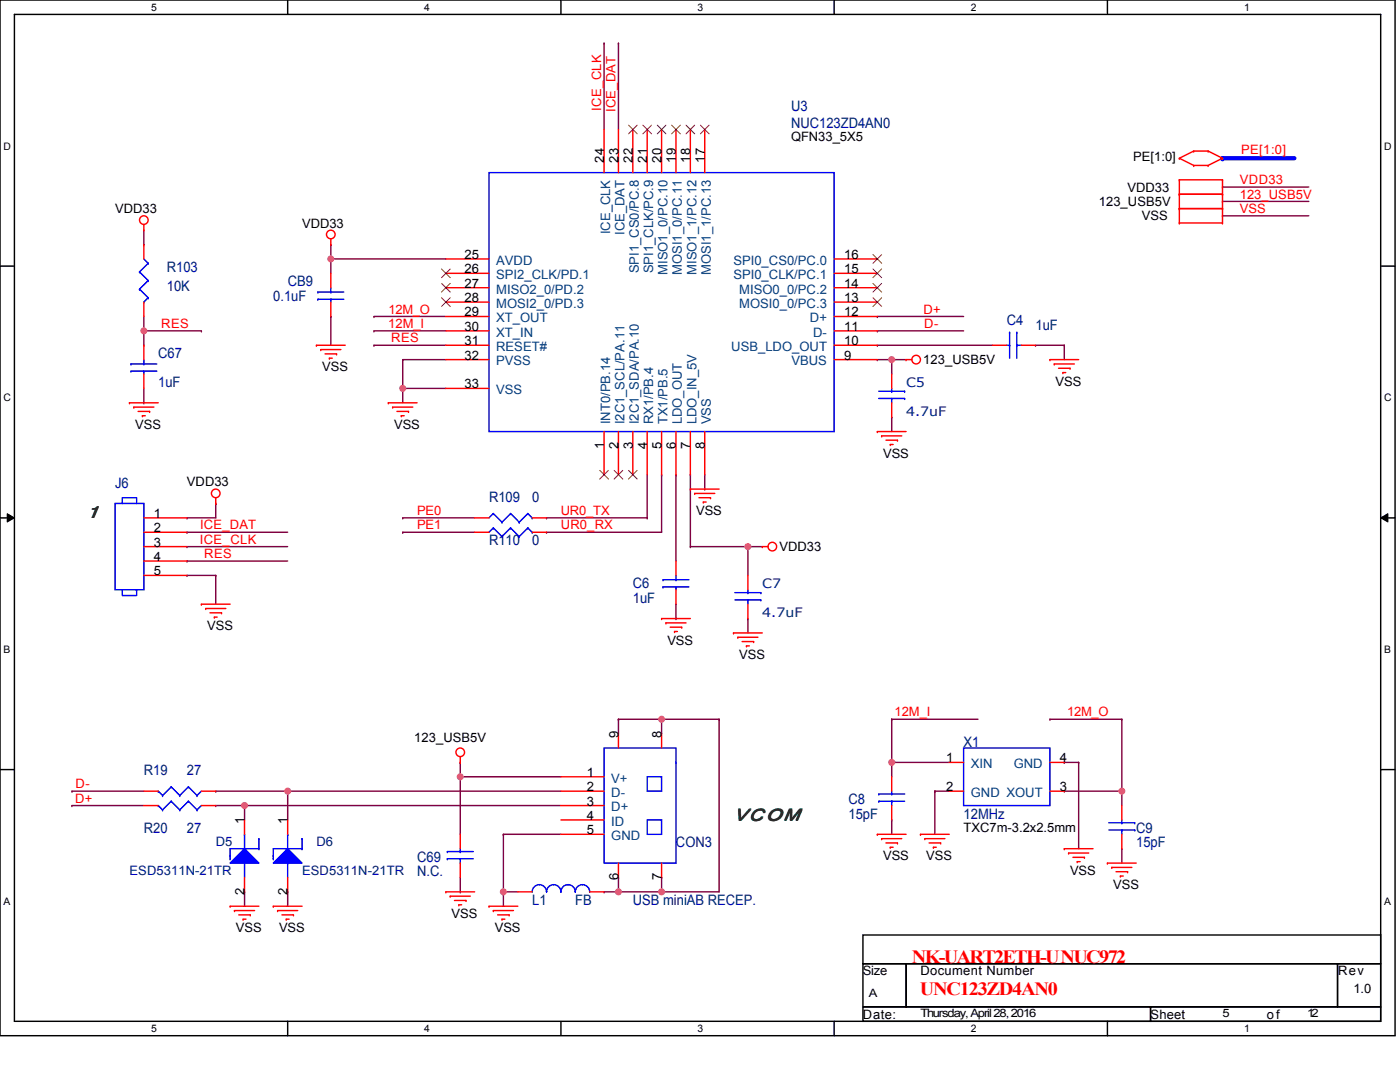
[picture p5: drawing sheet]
<svg xmlns="http://www.w3.org/2000/svg" width="279mm" height="216mm" viewBox="0 0 279 216" stroke-linecap="round" stroke-linejoin="round" font-family="sans-serif">
<path d="M0 0h278.4v206.7h-278.4zM2.9 2.9h272.6v200.9h-272.6z" fill="none" stroke="#000" stroke-width=".29"/>
<g fill="#fff">
<path d="M30.1 .3h1.2v2.3h-1.2z"/>
<path d="M30.1 204.1h1.2v2.3h-1.2z"/>
</g>
<path d="M57.4 0v2.9M57.4 203.8v2.9" fill="none" stroke="#000" stroke-width=".29"/>
<g fill="#fff">
<path d="M84.7 .3h1.1v2.3h-1.1z"/>
<path d="M84.7 204.1h1.1v2.3h-1.1z"/>
</g>
<path d="M111.9 0v2.9M111.9 203.8v2.9" fill="none" stroke="#000" stroke-width=".29"/>
<g fill="#fff">
<path d="M139.2 .3h1.2v2.3h-1.2z"/>
<path d="M139.2 204.1h1.2v2.3h-1.2z"/>
</g>
<path d="M166.5 0v2.9M166.5 203.8v2.9" fill="none" stroke="#000" stroke-width=".29"/>
<g fill="#fff">
<path d="M193.7 .3h1.2v2.3h-1.2z"/>
<path d="M193.7 204.1h1.2v2.3h-1.2z"/>
</g>
<path d="M221 0v2.9M221 203.8v2.9" fill="none" stroke="#000" stroke-width=".29"/>
<g fill="#fff">
<path d="M248.3 .3h1.1v2.3h-1.1z"/>
<path d="M248.3 204.1h1.1v2.3h-1.1z"/>
<path d="M.7 28h1.5v2.3h-1.5z"/>
<path d="M276.3 28h1.4v2.3h-1.4z"/>
<path d="M.7 78.2h1.5v2.3h-1.5z"/>
<path d="M276.3 78.2h1.4v2.3h-1.4z"/>
</g>
<path d="M0 53.1h2.9M275.5 53.1h2.9" fill="none" stroke="#000" stroke-width=".29"/>
<g fill="#fff">
<path d="M.7 128.4h1.4v2.3h-1.4z"/>
<path d="M276.3 128.4h1.3v2.3h-1.3z"/>
</g>
<path d="M0 103.3h2.9M275.5 103.3h2.9" fill="none" stroke="#000" stroke-width=".29"/>
<path d="M1.4 102.5l1.5 .8-1.5 .9zM275.5 103.3l1.5-.8v1.7z" fill="#000"/>
<path d="M1.4 102.5l1.5 .8-1.5 .9zM275.5 103.3l1.5-.8v1.7z" fill="none" stroke="#000" stroke-width=".2"/>
<g fill="#fff">
<path d="M.7 178.7h1.4v2.3h-1.4z"/>
<path d="M276.3 178.7h1.3v2.3h-1.3z"/>
</g>
<path d="M0 153.6h2.9M275.5 153.6h2.9" fill="none" stroke="#000" stroke-width=".29"/>
<g fill="none" stroke="#800040" stroke-width=".29">
<path d="M120.6 8.6h.1M120.6 8.6v17.2M123.4 8.6h.1M123.4 8.6v17.2M66 51.7h.1M66 48.8h.1M66 51.7h23M66 48.8v5.7M66 63.2h.1M66 63.2v5.7M74.6 66h.1M74.6 63.2h.1"/>
<path d="M74.6 68.9h.1M74.6 63.2h14.4M74.6 66h14.4M74.6 68.9h14.4M175.1 63.2h.1M175.1 66h.1M175.1 68.9h.1M175.1 71.8h.1M175.1 63.2h17.2M175.1 66h17.2M175.1 71.8h5.7M175.1 68.9h23"/>
<path d="M178 71.8h.1M178 71.8v2.8M129.2 94.7v8.6M132 94.7h.1M132 94.7v11.5h-22.9M134.9 94.7h.1M134.9 94.7v17.2M137.8 94.7h.1M137.8 94.7v14.4M140.6 97.6h.1M140.6 94.7v2.9M178 83.2h.1"/>
<path d="M178 83.2v2.9M37.3 106.2h.1M37.3 109.1h.1M37.3 103.3h.1M37.3 106.2h20.1M37.3 109.1h20.1M43.1 100.5h.1M43.1 100.5v2.8h-5.8M80.4 103.3h.1M80.4 106.2h.1M80.4 106.2h14.3M80.4 103.3h14.3"/>
<path d="M109.1 106.2h.1M109.1 103.3h.1M109.1 103.3h20.1M129.2 103.3h.1M137.8 109.1h.1M137.8 109.1h14.3M149.3 109.1h.1M149.3 109.1v5.7M134.9 123.4h.1M134.9 120.6v2.8M149.3 123.4h.1M149.3 123.4v2.9"/>
<path d="M14.4 157.9h.1M14.4 157.9h14.3M57.4 157.9h.1M57.4 157.9h54.5M91.9 152.1h.1M91.9 155h.1M91.9 152.1v2.9M91.9 155h20M123.4 143.5h.1M123.4 143.5v2.9M123.4 143.5h20.1M132 143.5h.1"/>
<path d="M132 143.5v2.9M14.4 160.7h.1M14.4 160.7h14.3M48.8 160.7h.1M48.8 160.7h63.1M123.4 175.1h.1M123.4 175.1v2.9M132 175.1h.1M132 175.1v2.9M223.9 169.3h.1M223.9 169.3v2.9"/>
</g>
<path d="M244 31.6h14.3" fill="none" stroke="#00f" stroke-width=".86"/>
<circle cx="244" cy="31.6" r=".43" fill="#00f"/>
<g fill="none" stroke="#800040" stroke-width=".29">
<path d="M244 37.3h.1M244 37.3h17.2M28.7 48.8h.1M28.7 45.9v2.9M244 43.1h.1M244 40.2h.1M244 43.1h17.2M244 40.2h17.2M28.7 66h.1M28.7 68.9h.1M28.7 63.2v5.7M28.7 77.5v2.9"/>
<path d="M28.7 66h11.5M40.2 66h.1M80.4 71.8h.1M80.4 77.5h.1M80.4 71.8h8.6M80.4 77.5h8.6M80.4 71.8v8.6M206.7 68.9h.1M206.7 68.9h5.7M212.4 68.9h.1M212.4 68.9v2.9M28.7 80.4h.1"/>
<path d="M37.3 111.9h.1M37.3 114.8h.1M37.3 111.9h20.1M37.3 114.8h5.8M43.1 114.8h.1M43.1 114.8v5.8M43.1 157.9h.1M43.1 157.9h14.3M57.4 157.9h.1M57.4 157.9v5.7M91.9 155h.1M91.9 155v11.5"/>
<path d="M143.5 143.5h.1M143.5 143.5v34.5h-22.9M178 143.5h.1M178 152.1h.1M178 143.5h17.2M178 152.1h11.4M178 143.5v11.5M186.6 157.9h.1M186.6 157.9h2.8M186.6 157.9v8.6M209.5 143.5h.1M209.5 143.5h14.4"/>
<path d="M212.4 157.9h.1M212.4 152.1h.1M212.4 157.9h11.5M212.4 152.1h2.9M215.3 152.1h.1M215.3 152.1v17.2M223.9 143.5h.1M223.9 157.9h.1M223.9 143.5v17.2M43.1 160.7h.1M43.1 160.7h5.7M48.8 160.7h.1"/>
<path d="M48.8 178h.1M48.8 160.7v2.9M48.8 178v2.8M57.4 178h.1M57.4 178v2.8M91.9 178h.1M91.9 175.1v2.9M100.5 178h.1M100.5 166.5h.1M100.5 178h2.8M100.5 166.5v14.3M100.5 166.5h11.4"/>
<path d="M120.6 178h.1M123.4 178h.1M132 178h.1M178 163.6h.1M178 163.6v2.9"/>
</g>
<g fill="none" stroke="#f00" stroke-width=".29">
<path d="M120.6 25.8v8.6M123.4 25.8v8.6M126.3 25.8v8.6M129.2 25.8v8.6M132 25.8v8.6M134.9 25.8v8.6M137.8 25.8v8.6M140.6 25.8v8.6M235.4 31.6h.1M235.4 38.8h.1M235.4 35.9h.1M235.4 31.6l2.8 1.4"/>
<path d="M235.4 35.9h8.6M235.4 38.8h8.6M235.4 35.9v8.6M238.2 30.1h.1M238.2 33h.1M238.2 30.1l-2.8 1.5M238.2 30.1h2.9M238.2 33h2.9M241.1 30.1h.1M241.1 33h.1M241.1 30.1l2.9 1.5M244 31.6h.1"/>
<path d="M244 35.9h.1M244 38.8h.1M244 31.6l-2.9 1.4M244 35.9v8.6M28.7 45.9h.1M28.7 44.8v1.1M66 48.8h.1M66 47.7v1.1M66 54.5v2.9M89 57.4h8.6M89 54.5h8.6M89 51.7h8.6"/>
<path d="M166.5 57.4h8.6M166.5 54.5h8.6M166.5 51.7h8.6M235.4 44.5h.1M235.4 41.6h.1M235.4 41.6h8.6M235.4 44.5h8.6M244 41.6h.1M244 44.5h.1M63.2 68.9h.1M63.2 68.9h5.7M64 69.8h.1"/>
<path d="M64 69.8h4M64.9 70.6h2.3M65.7 71.5h.1M65.7 71.5h.6M66 60.3v2.9M67.2 70.6h.1M89 71.8h8.6M89 68.9h8.6M89 66h8.6M89 63.2h8.6M89 60.3h8.6M89 77.5h8.6"/>
<path d="M166.5 71.8h8.6M166.5 68.9h8.6M166.5 66h8.6M166.5 63.2h8.6M166.5 60.3h8.6M180.8 71.8h.1M180.8 71.8h1.2M198.1 68.9h2.8M203.8 68.9h2.9M209.5 71.8h.1M209.5 71.8h5.8M210.4 72.6h.1"/>
<path d="M210.4 72.6h4M211.3 73.5h2.3M212.1 74.3h.1M212.1 74.3h.6M213.6 73.5h.1M25.8 80.4h.1M25.8 80.4h5.8M26.7 81.2h.1M26.7 81.2h4M27.6 82.1h2.3M28.4 83h.1M28.4 83h.6"/>
<path d="M29.9 82.1h.1M43.1 99.3v1.2M77.5 80.4h.1M77.5 80.4h5.7M78.4 81.2h.1M78.4 81.2h4M79.2 82.1h2.3M80.1 83h.1M80.1 83h.6M81.5 82.1h.1M120.6 86.1v8.6M123.4 86.1v8.6"/>
<path d="M126.3 86.1v8.6M129.2 86.1v8.6M132 86.1v8.6M134.9 86.1v8.6M137.8 97.6h.1M137.8 97.6h5.7M137.8 86.1v8.6M138.6 98.5h.1M138.6 98.5h4.1M139.5 99.3h2.3M140.6 86.1v8.6M141.8 99.3h.1"/>
<path d="M175.1 86.1h.1M175.1 86.1h5.7M176 87h.1M176 87h4M176.8 87.8h2.3M177.7 88.7h.1M177.7 88.7h.5M179.1 87.8h.1M43.1 100.5h.1M140.4 100.2h.1M140.4 100.2h.5M152.1 109.1h.1"/>
<path d="M152.1 109.1h1.2M40.2 120.6h.1M40.2 120.6h5.7M41.1 121.4h.1M41.1 121.4h4M41.9 122.3h2.3M42.8 123.1h.1M42.8 123.1h.5M44.2 122.3h.1M132 123.4h.1M132 123.4h5.8M132.9 124.3h.1"/>
<path d="M132.9 124.3h4M133.8 125.1h2.3M134.6 126h.1M134.6 126h.6M136.1 125.1h.1M146.4 126.3h.1M146.4 126.3h5.7M147.3 127.2h.1M147.3 127.2h4M148.1 128h2.3M149 128.9h.1M149 128.9h.5"/>
<path d="M150.4 128h.1M91.9 152.1h.1M91.9 151v1.1M28.7 160.7h2.9M40.2 160.7h2.9M89 178h.1M89 178h5.7M89.8 178.8h.1M89.8 178.8h4.1M90.7 179.7h2.3M91.9 166.5v2.8M91.9 172.2v2.9"/>
<path d="M93 179.7h.1M175.1 166.5h.1M175.1 166.5h5.7M176 167.3h.1M176 167.3h4M176.8 168.2h2.3M177.7 169.1h.1M177.7 169.1h.5M179.1 168.2h.1M183.7 166.5h.1M183.7 166.5h5.7M184.6 167.3h.1"/>
<path d="M184.6 167.3h4M185.4 168.2h2.3M186.3 169.1h.1M186.3 169.1h.6M187.7 168.2h.1M212.4 169.3h.1M212.4 169.3h5.7M213.3 170.2h.1M213.3 170.2h4M214.1 171.1h2.3M215 171.9h.1M215 171.9h.6"/>
<path d="M216.4 171.1h.1M221 172.2h.1M221 172.2h5.8M221.9 173.1h.1M221.9 173.1h4M222.7 173.9h2.3M223.6 174.8h.1M223.6 174.8h.6M225 173.9h.1M45.9 180.8h.1M45.9 180.8h5.8M46.8 181.7h.1"/>
<path d="M46.8 181.7h4M47.7 182.5h2.2M48.5 183.4h.1M48.5 183.4h.6M49.9 182.5h.1M54.5 180.8h.1M54.5 180.8h5.8M55.4 181.7h.1M55.4 181.7h4M56.3 182.5h2.3M57.1 183.4h.1M57.1 183.4h.6"/>
<path d="M58.6 182.5h.1M91.6 180.5h.1M91.6 180.5h.5M97.6 180.8h.1M97.6 180.8h5.7M98.5 181.7h.1M98.5 181.7h4M99.3 182.5h2.3M100.2 183.4h.1M100.2 183.4h.5M101.6 182.5h.1"/>
<circle cx="28.7" cy="43.9" r=".86"/>
<circle cx="66" cy="46.8" r=".86"/>
<circle cx="182.8" cy="71.8" r=".86"/>
<circle cx="43.1" cy="98.5" r=".86"/>
<circle cx="154.1" cy="109.1" r=".86"/>
<circle cx="91.9" cy="150.1" r=".86"/>
</g>
<path d="M172.2 186.6h103.3v5.7h-103.3zM172.2 192.3h8.6v8.6h-8.6zM180.8 192.3h86.1v8.6h-86.1zM266.9 192.3h8.6v8.6h-8.6zM172.2 200.9h57.4v2.9h-57.4zM229.6 200.9h45.9v2.9h-45.9z" fill="none" stroke="#000" stroke-width=".29"/>
<g fill="none" stroke="#00f" stroke-width=".29">
<path d="M97.6 34.4h68.9v51.7h-68.9zM63.4 58.3h.1M63.4 59.7h.1M63.4 58.3h5.2M63.4 59.7h5.2M66 59.7h.1M66 58.3h.1M66 57.4v.9M66 59.7v.6M200.9 68.9h.6M201.5 68.9h.1M201.5 66.3h.1"/>
<path d="M201.5 66.3v5.2M202.9 66.3h.1M202.9 68.9h.1M202.9 68.9h.9M202.9 66.3v5.2M34.2 159.9h.1M34.2 159.9l1.7 1.7M34.2 159.9l-1.8 1.7M37.6 159.9h.1M37.6 159.9l1.7 1.7M37.6 159.9l-1.7 1.7M31.6 160.7h.1"/>
<path d="M31.6 160.7l.8 .9M32.4 161.6h.1M35.9 161.6h.1M39.3 161.6h.1M40.2 160.7l-.9 .9M89.3 171.4h.1M89.3 169.9h.1M89.3 171.4h5.1M89.3 169.9h5.1M91.9 169.9h.1M91.9 171.4h.1M91.9 169.3v.6"/>
<path d="M91.9 171.4v.8"/>
</g>
<g fill="none" stroke="#804000" stroke-width=".2">
<path d="M125.4 25l1.8 1.7M127.2 25l-1.8 1.7M128.3 25l1.7 1.7M130 25l-1.7 1.7M131.2 25l1.7 1.7M132.9 25l-1.7 1.7M134 25l1.8 1.7M135.8 25l-1.8 1.7M136.9 25l1.7 1.7M138.6 25l-1.7 1.7M139.8 25l1.7 1.7M141.5 25l-1.7 1.7"/>
<path d="M88.1 53.7l1.8 1.7M88.1 56.5l1.8 1.8M88.1 59.4l1.8 1.8M89.8 53.7l-1.7 1.7M89.8 56.5l-1.7 1.8M89.8 59.4l-1.7 1.8M174.2 59.4l1.8 1.8M174.2 56.5l1.8 1.8M174.2 53.7l1.8 1.7M174.2 50.8l1.8 1.7M176 59.4l-1.8 1.8M176 56.5l-1.8 1.8"/>
<path d="M176 53.7l-1.8 1.7M176 50.8l-1.8 1.7M119.7 93.9l1.7 1.7M121.4 93.9l-1.7 1.7M122.6 93.9l1.7 1.7M124.3 93.9l-1.7 1.7M125.4 93.9l1.8 1.7M127.2 93.9l-1.8 1.7"/>
</g>
<path d="M54.5 172.2l2.9-2.9 2.9 2.9z" fill="#00f"/>
<g fill="none" stroke="#00f" stroke-width=".29">
<path d="M146.7 119.7h5.1M146.7 118.3h5.1M149.3 118.3h.1M149.3 119.7h.1M149.3 117.7v.6M149.3 119.7v.9M151.8 119.7h.1M151.8 118.3h.1M54.5 172.2l2.9-2.9 2.9 2.9zM54.5 170.8h.1M54.5 171.4h.1M57.4 172.2h.1"/>
<path d="M57.4 166.5h.1M57.4 166.5v2.8M57.4 172.2v2.9M60.3 169.3h.1M60.3 167.3h.1M60.3 169.3h-5.8v2.1M60.3 167.3v2M221.3 165.6h5.2M221.3 164.2h5.2M223.9 164.2h.1M223.9 165.6h.1M223.9 163.6v.6"/>
<path d="M223.9 165.6v.9M226.5 165.6h.1M226.5 164.2h.1"/>
</g>
<path d="M149.3 114.8v2.9M149.3 120.6v2.8M57.4 163.6v2.9M57.4 175.1v2.9M223.9 160.7v2.9M223.9 166.5v2.8" fill="none" stroke="#f00" stroke-width=".29"/>
<path d="M45.9 172.2l2.9-2.9 2.9 2.9z" fill="#00f"/>
<g fill="none" stroke="#00f" stroke-width=".29">
<path d="M27.8 54.3h.1M27.8 57.7h.1M27.8 54.3l1.8 1.7M27.8 57.7l1.8 1.7M28.7 51.7l.9 .8M29.6 52.5h.1M29.6 56h.1M29.6 59.4h.1M29.6 52.5l-1.8 1.8M29.6 56l-1.8 1.7M29.6 59.4l-.9 .9M26.1 72.6h.1"/>
<path d="M26.1 74.1h.1M26.1 72.6h5.2M26.1 74.1h5.2M28.7 60.3h.1M28.7 74.1h.1M28.7 72.6h.1M28.7 71.8v.8M28.7 74.1v.5M175.4 79.5h5.1M175.4 78.1h5.1M178 78.1h.1M178 79.5h.1"/>
<path d="M178 77.5v.6M178 79.5v.9M180.5 79.5h.1M180.5 78.1h.1M23 100.5h5.7v17.2h-5.7zM24.4 100.5v-1.2h2.9v1.2M24.4 117.7v1.1h2.9v-1.1M98.5 102.5h.1M98.5 105.3h.1M98.5 102.5l-.9 .8M98.5 102.5l1.7 1.7M98.5 105.3l-.9 .9"/>
<path d="M98.5 105.3l1.7 1.8M100.2 104.2h.1M100.2 107.1h.1M101.9 102.5h.1M101.9 105.3h.1M101.9 102.5l-1.7 1.7M101.9 102.5l1.7 1.7M101.9 105.3l-1.7 1.8M101.9 105.3l1.7 1.8M103.6 104.2h.1M103.6 107.1h.1M105.3 102.5h.1"/>
<path d="M105.3 105.3h.1M105.3 102.5l-1.7 1.7M105.3 102.5l.9 .8M105.3 105.3l-1.7 1.8M105.3 105.3l.9 .9M106.2 103.3h.1M106.2 106.2h.1M132.3 115.7h.1M132.3 117.1h.1M132.3 115.7h5.2M132.3 117.1h5.2M134.9 117.1h.1"/>
<path d="M134.9 115.7h.1M134.9 114.8v.9M134.9 117.1v.6M31.6 157.9h.1M31.6 157.9l.8 .8M32.4 158.7h.1M34.2 157h.1M34.2 157l1.7 1.7M34.2 157l-1.8 1.7M35.9 158.7h.1M37.6 157h.1M37.6 157l1.7 1.7"/>
<path d="M37.6 157l-1.7 1.7M39.3 158.7h.1M40.2 157.9l-.9 .8M120.6 149.3h14.3v22.9h-14.3zM129.2 155h2.8v2.9h-2.8zM134.9 152.1h.1M175.4 159.9h.1M175.4 158.4h.1M175.4 159.9h5.1M175.4 158.4h5.1M178 158.4h.1M178 159.9h.1"/>
<path d="M178 157.9v.5M178 159.9v.8M192.3 149.3h17.2v11.4h-17.2zM45.9 172.2l2.9-2.9 2.9 2.9zM45.9 170.8h.1M45.9 171.4h.1M48.8 172.2h.1M48.8 166.5h.1M48.8 166.5v2.8M48.8 172.2v2.9M51.7 169.3h.1M51.7 167.3h.1"/>
<path d="M51.7 169.3h-5.8v2.1M51.7 167.3v2M106.2 178a1.43 1.43 0 0 1 1.5-1.5h-.1a1.43 1.43 0 0 1 1.5 1.5 1.43 1.43 0 0 1 1.4-1.5 1.43 1.43 0 0 1 1.4 1.5 1.43 1.43 0 0 1 1.5-1.5 1.43 1.43 0 0 1 1.4 1.5 1.43 1.43 0 0 1 1.5-1.5h-.1a1.43 1.43 0 0 1 1.5 1.5M129.2 163.6h2.8v2.9h-2.8z"/>
</g>
<g fill="none" stroke="#f00" stroke-width=".29">
<path d="M28.7 48.8v2.9M28.7 60.3v2.9M28.7 68.9v2.9M28.7 74.6v2.9M178 74.6v2.9M178 80.4v2.8M28.7 103.3h8.6M28.7 106.2h8.6M28.7 109.1h8.6M28.7 111.9h8.6M28.7 114.8h8.6M94.7 103.3h2.9"/>
<path d="M94.7 106.2h2.9M106.2 103.3h2.9M106.2 106.2h2.9M134.9 111.9v2.9M134.9 117.7v2.9M28.7 157.9h2.9M40.2 157.9h2.9M111.9 155h8.7M111.9 157.9h8.7M123.4 146.4v2.9M132 146.4v2.9M178 155v2.9"/>
<path d="M189.4 157.9h2.9M189.4 152.1h2.9M209.5 157.9h2.9M209.5 152.1h2.9M48.8 163.6v2.9M48.8 175.1v2.9M103.3 178h2.9M111.9 160.7h8.7M111.9 163.6h8.7M111.9 166.5h8.7M117.7 178h2.9M123.4 172.2v2.9"/>
<path d="M132 172.2v2.9M178 160.7v2.9"/>
</g>
<circle cx="66" cy="51.7" r=".57" fill="#f0f"/>
<circle cx="66" cy="51.7" r=".57" fill="none" stroke="#f0f" stroke-width=".29"/>
<circle cx="149.3" cy="109.1" r=".57" fill="#f0f"/>
<circle cx="149.3" cy="109.1" r=".57" fill="none" stroke="#f0f" stroke-width=".29"/>
<circle cx="178" cy="71.8" r=".57" fill="#f0f"/>
<circle cx="178" cy="71.8" r=".57" fill="none" stroke="#f0f" stroke-width=".29"/>
<circle cx="132" cy="143.5" r=".57" fill="#f0f"/>
<circle cx="132" cy="143.5" r=".57" fill="none" stroke="#f0f" stroke-width=".29"/>
<circle cx="57.4" cy="157.9" r=".57" fill="#f0f"/>
<circle cx="57.4" cy="157.9" r=".57" fill="none" stroke="#f0f" stroke-width=".29"/>
<circle cx="48.8" cy="160.7" r=".57" fill="#f0f"/>
<circle cx="48.8" cy="160.7" r=".57" fill="none" stroke="#f0f" stroke-width=".29"/>
<circle cx="132" cy="178" r=".57" fill="#f0f"/>
<circle cx="132" cy="178" r=".57" fill="none" stroke="#f0f" stroke-width=".29"/>
<circle cx="28.7" cy="66" r=".57" fill="#f0f"/>
<circle cx="28.7" cy="66" r=".57" fill="none" stroke="#f0f" stroke-width=".29"/>
<circle cx="223.9" cy="157.9" r=".57" fill="#f0f"/>
<circle cx="223.9" cy="157.9" r=".57" fill="none" stroke="#f0f" stroke-width=".29"/>
<circle cx="100.5" cy="178" r=".57" fill="#f0f"/>
<circle cx="100.5" cy="178" r=".57" fill="none" stroke="#f0f" stroke-width=".29"/>
<circle cx="123.4" cy="178" r=".57" fill="#f0f"/>
<circle cx="123.4" cy="178" r=".57" fill="none" stroke="#f0f" stroke-width=".29"/>
<circle cx="80.4" cy="77.5" r=".57" fill="#f0f"/>
<circle cx="80.4" cy="77.5" r=".57" fill="none" stroke="#f0f" stroke-width=".29"/>
<circle cx="178" cy="152.1" r=".57" fill="#f0f"/>
<circle cx="178" cy="152.1" r=".57" fill="none" stroke="#f0f" stroke-width=".29"/>
<circle cx="91.8" cy="155" r=".57" fill="#f0f"/>
<circle cx="91.8" cy="155" r=".57" fill="none" stroke="#f0f" stroke-width=".29"/>
<g font-size="3.7" fill="#f00">
<text x="182" y="192.2">NK-UART2ETH-U NUC972</text>
<text x="183.6" y="198.5">UNC123ZD4AN0</text>
</g>
<g font-size="3.4" fill="#008000">
<text x="17.2" y="103.5">1</text>
<text x="146.4" y="163.6">VC OM</text>
</g>
<g font-size="2.9" fill="#000080">
<text x="157.9" y="22.1">U3</text>
<text x="157.9" y="25.6">NUC123ZD4AN0</text>
<text x="33.3" y="54.3">R103</text>
<text x="33.3" y="58">10K</text>
<text x="57.4" y="57.1">CB9</text>
<text x="54.5" y="60">0.1uF</text>
<text x="200.9" y="64.9">C4</text>
<text x="206.7" y="65.7">1uF</text>
<text x="31.6" y="71.5">C67</text>
<text x="31.6" y="77.2">1uF</text>
<text x="23" y="97.3">J6</text>
<text x="97.6" y="100.2">R109</text>
<text x="106.2" y="100.2">0</text>
<text x="97.6" y="108.8">R110</text>
<text x="106.2" y="108.8">0</text>
<text x="126.3" y="117.4">C6</text>
<text x="126.3" y="120.3">1uF</text>
<text x="192.3" y="149">X1</text>
<text x="28.7" y="154.7">R19</text>
<text x="37.3" y="154.7">27</text>
<text x="169.3" y="160.5">C8</text>
<text x="28.7" y="166.2">R20</text>
<text x="37.3" y="166.2">27</text>
<text x="169.3" y="163.3">15pF</text>
<text x="192.3" y="163.3">12MHz</text>
<text x="226.8" y="166.2">C9</text>
<text x="83.2" y="171.9">C69</text>
<text x="134.9" y="169.1">CON3</text>
<text x="226.8" y="169.1">15pF</text>
<text x="83.2" y="174.8">N.C.</text>
<text x="106.2" y="180.6">L1</text>
<text x="114.8" y="180.6">FB</text>
<text x="126.3" y="180.6">USB miniAB RECEP.</text>
</g>
<g font-size="2.6" fill="#f00">
<text x="120" y="22.1" transform="rotate(-90 120 22.1)">ICE_CLK</text>
<text x="122.9" y="22.4" transform="rotate(-90 122.9 22.4)">ICE_DAT</text>
<text x="247.7" y="30.7">PE[1:0]</text>
<text x="247.4" y="36.7">VDD33</text>
<text x="247.4" y="39.6">123_USB5V</text>
<text x="247.4" y="42.5">VSS</text>
<text x="32.2" y="65.4">RES</text>
<text x="77.5" y="65.4">12M_I</text>
<text x="77.5" y="62.6">12M_O</text>
<text x="184.3" y="62.6">D+</text>
<text x="184.4" y="65.4">D-</text>
<text x="78.1" y="68.3">RES</text>
<text x="39.9" y="105.6">ICE_DAT</text>
<text x="83.2" y="102.8">PE0</text>
<text x="83.2" y="105.6">PE1</text>
<text x="111.9" y="105.6">UR0_RX</text>
<text x="111.9" y="102.8">UR0_TX</text>
<text x="39.9" y="108.5">ICE_CLK</text>
<text x="40.8" y="111.4">RES</text>
<text x="178.5" y="142.9">12M_I</text>
<text x="213" y="142.9">12M_O</text>
<text x="15" y="160.2">D+</text>
<text x="15.1" y="157.3">D-</text>
</g>
<g font-size="2.6">
<text x="157.9" y="28.2">QFN33_5X5</text>
<text x="120.5" y="32.4" transform="rotate(-90 120.5 32.4)">24</text>
<text x="123.4" y="32.4" transform="rotate(-90 123.4 32.4)">23</text>
<text x="126.3" y="32.4" transform="rotate(-90 126.3 32.4)">22</text>
<text x="129.2" y="32.4" transform="rotate(-90 129.2 32.4)">21</text>
<text x="132" y="32.4" transform="rotate(-90 132 32.4)">20</text>
<text x="134.9" y="32.4" transform="rotate(-90 134.9 32.4)">19</text>
<text x="137.8" y="32.4" transform="rotate(-90 137.8 32.4)">18</text>
<text x="140.6" y="32.4" transform="rotate(-90 140.6 32.4)">17</text>
<text x="226.2" y="32.2">PE[1:0]</text>
<text x="219.3" y="41.1">123_USB5V</text>
<text x="225" y="38.2">VDD33</text>
<text x="23" y="42.5">VDD33</text>
<text x="60.3" y="45.4">VDD33</text>
<text x="227.9" y="44">VSS</text>
<text x="92.7" y="51.7">25</text>
<text x="168.5" y="51.7">16</text>
<text x="92.7" y="54.5">26</text>
<text x="92.7" y="57.4">27</text>
<text x="168.5" y="57.4">14</text>
<text x="168.5" y="54.5">15</text>
<text x="92.7" y="60.3">28</text>
<text x="92.7" y="63.1">29</text>
<text x="168.5" y="63.1">12</text>
<text x="168.5" y="60.3">13</text>
<text x="92.7" y="68.9">31</text>
<text x="92.7" y="66">30</text>
<text x="92.7" y="71.8">32</text>
<text x="168.5" y="71.8">9</text>
<text x="168.5" y="68.9">10</text>
<text x="168.5" y="66">11</text>
<text x="64.3" y="74.1">VSS</text>
<text x="92.7" y="77.5">33</text>
<text x="184.3" y="72.7">123_USB5V</text>
<text x="210.7" y="77">VSS</text>
<text x="27" y="85.6">VSS</text>
<text x="78.7" y="85.6">VSS</text>
<text x="120.5" y="89.6" transform="rotate(-90 120.5 89.6)">1</text>
<text x="123.4" y="89.6" transform="rotate(-90 123.4 89.6)">2</text>
<text x="126.3" y="89.6" transform="rotate(-90 126.3 89.6)">3</text>
<text x="129.2" y="89.6" transform="rotate(-90 129.2 89.6)">4</text>
<text x="132" y="89.6" transform="rotate(-90 132 89.6)">5</text>
<text x="134.9" y="89.6" transform="rotate(-90 134.9 89.6)">6</text>
<text x="137.8" y="89.6" transform="rotate(-90 137.8 89.6)">7</text>
<text x="140.6" y="89.6" transform="rotate(-90 140.6 89.6)">8</text>
<text x="176.2" y="91.3">VSS</text>
<text x="37.3" y="97.1">VDD33</text>
<text x="30.7" y="103.3">1</text>
<text x="30.7" y="106.2">2</text>
<text x="138.9" y="102.8">VSS</text>
<text x="30.7" y="109.1">3</text>
<text x="30.7" y="111.9">4</text>
<text x="155.6" y="110">VDD33</text>
<text x="30.7" y="114.8">5</text>
<text x="41.3" y="125.8">VSS</text>
<text x="133.2" y="128.6">VSS</text>
<text x="147.5" y="131.5">VSS</text>
<text x="82.7" y="148.2">123_USB5V</text>
<text x="123.4" y="147.3" transform="rotate(-90 123.4 147.3)">9</text>
<text x="132" y="147.3" transform="rotate(-90 132 147.3)">8</text>
<text x="117.1" y="155">1</text>
<text x="188.9" y="152.1">1</text>
<text x="211.5" y="152.1">4</text>
<text x="117.1" y="157.9">2</text>
<text x="117.1" y="160.7">3</text>
<text x="188.9" y="157.9">2</text>
<text x="211.5" y="157.9">3</text>
<text x="48.8" y="164.5" transform="rotate(-90 48.8 164.5)">1</text>
<text x="57.4" y="164.5" transform="rotate(-90 57.4 164.5)">1</text>
<text x="117.1" y="163.6">4</text>
<text x="117.1" y="166.5">5</text>
<text x="192.3" y="165.9">TXC7m-3.2x2.5mm</text>
<text x="176.2" y="171.7">VSS</text>
<text x="184.8" y="171.7">VSS</text>
<text x="48.8" y="178.5" transform="rotate(-90 48.8 178.5)">2</text>
<text x="57.4" y="178.5" transform="rotate(-90 57.4 178.5)">2</text>
<text x="123.4" y="175.7" transform="rotate(-90 123.4 175.7)">6</text>
<text x="132" y="175.7" transform="rotate(-90 132 175.7)">7</text>
<text x="213.6" y="174.6">VSS</text>
<text x="222.2" y="177.4">VSS</text>
<text x="90.1" y="183.2">VSS</text>
<text x="47.1" y="186">VSS</text>
<text x="55.7" y="186">VSS</text>
<text x="98.7" y="186">VSS</text>
<text x="172.2" y="194.6">Size</text>
<text x="183.7" y="194.6">Document Number</text>
<text x="267.1" y="194.6">Rev</text>
<text x="172.2" y="203.3">Date:</text>
<text x="229.6" y="203.3">Sheet</text>
<text x="252.8" y="203.3">of</text>
<text x="270.1" y="198.1">1.0</text>
</g>
<g font-size="2.6" fill="#004080">
<text x="121.7" y="46.7" transform="rotate(-90 121.7 46.7)">ICE_CLK</text>
<text x="124.6" y="46.9" transform="rotate(-90 124.6 46.9)">ICE_DAT</text>
<text x="99" y="52.8">AVDD</text>
<text x="146.4" y="52.8">SPI0_CS0/PC.0</text>
<text x="99" y="55.7">SPI2_CLK/PD.1</text>
<text x="99" y="58.6">MISO2_0/PD.2</text>
<text x="127.5" y="54.6" transform="rotate(-90 127.5 54.6)">SPI1_CS0/PC.8</text>
<text x="130.4" y="54.6" transform="rotate(-90 130.4 54.6)">SPI1_CLK/PC.9</text>
<text x="133.2" y="54.9" transform="rotate(-90 133.2 54.9)">MISO1_0/PC.10</text>
<text x="136.1" y="54.9" transform="rotate(-90 136.1 54.9)">MOSI1_0/PC.11</text>
<text x="139" y="54.9" transform="rotate(-90 139 54.9)">MISO1_1/PC.12</text>
<text x="141.8" y="54.9" transform="rotate(-90 141.8 54.9)">MOSI1_1/PC.13</text>
<text x="146.4" y="55.7">SPI0_CLK/PC.1</text>
<text x="147.5" y="58.6">MISO0_0/PC.2</text>
<text x="99" y="61.4">MOSI2_0/PD.3</text>
<text x="99" y="64.3">XT_OUT</text>
<text x="147.5" y="61.4">MOSI0_0/PC.3</text>
<text x="161.6" y="64.3">D+</text>
<text x="99" y="70.1">RESET#</text>
<text x="99" y="67.2">XT_IN</text>
<text x="145.9" y="70.1">USB_LDO_OUT</text>
<text x="162.3" y="67.2">D-</text>
<text x="99" y="72.9">PVSS</text>
<text x="157.9" y="72.9">VBUS</text>
<text x="99" y="78.7">VSS</text>
<text x="121.7" y="84.7" transform="rotate(-90 121.7 84.7)">INT0/PB.14</text>
<text x="124.6" y="84.7" transform="rotate(-90 124.6 84.7)">I2C1_SCL/PA.11</text>
<text x="127.5" y="84.7" transform="rotate(-90 127.5 84.7)">I2C1_SDA/PA.10</text>
<text x="130.4" y="84.7" transform="rotate(-90 130.4 84.7)">RX1/PB.4</text>
<text x="133.2" y="84.7" transform="rotate(-90 133.2 84.7)">TX1/PB.5</text>
<text x="136.1" y="84.7" transform="rotate(-90 136.1 84.7)">LDO_OUT</text>
<text x="139" y="84.7" transform="rotate(-90 139 84.7)">LDO_IN_5V</text>
<text x="141.8" y="84.7" transform="rotate(-90 141.8 84.7)">VSS</text>
<text x="193.7" y="153.3">XIN</text>
<text x="202.3" y="153.3">GND</text>
<text x="122" y="156.2">V+</text>
<text x="122" y="159">D-</text>
<text x="122" y="161.9">D+</text>
<text x="193.7" y="159">GND XOUT</text>
<text x="122" y="164.8">ID</text>
<text x="122" y="167.6">GND</text>
</g>
<g font-size="2.6" fill="#000080">
<text x="180.8" y="77.2">C5</text>
<text x="180.8" y="83">4.7uF</text>
<text x="152.1" y="117.4">C7</text>
<text x="152.1" y="123.1">4.7uF</text>
<text x="43.1" y="168.8">D5</text>
<text x="63.2" y="168.8">D6</text>
<text x="25.8" y="174.6">ESD5311N-21TR</text>
<text x="60.3" y="174.6">ESD5311N-21TR</text>
</g>
<g font-size="2.3">
<text x="173.4" y="199">A</text>
<text x="183.7" y="203">Thursday, April 28, 2016</text>
<text x="244" y="203">5</text>
<text x="260.9" y="203">12</text>
</g>
<g font-size="2.1">
<text x="30.1" y="2.2">5</text>
<text x="84.7" y="2.2">4</text>
<text x="139.2" y="2.2">3</text>
<text x="193.7" y="2.2">2</text>
<text x="248.3" y="2.2">1</text>
<text x=".7" y="29.9">D</text>
<text x="276.3" y="29.9">D</text>
<text x=".7" y="80.1">C</text>
<text x="276.3" y="80.1">C</text>
<text x=".7" y="130.3">B</text>
<text x="276.3" y="130.3">B</text>
<text x=".7" y="180.5">A</text>
<text x="276.3" y="180.5">A</text>
<text x="30.1" y="205.9">5</text>
<text x="84.7" y="205.9">4</text>
<text x="139.2" y="205.9">3</text>
<text x="193.7" y="205.9">2</text>
<text x="248.3" y="205.9">1</text>
</g>
</svg>
